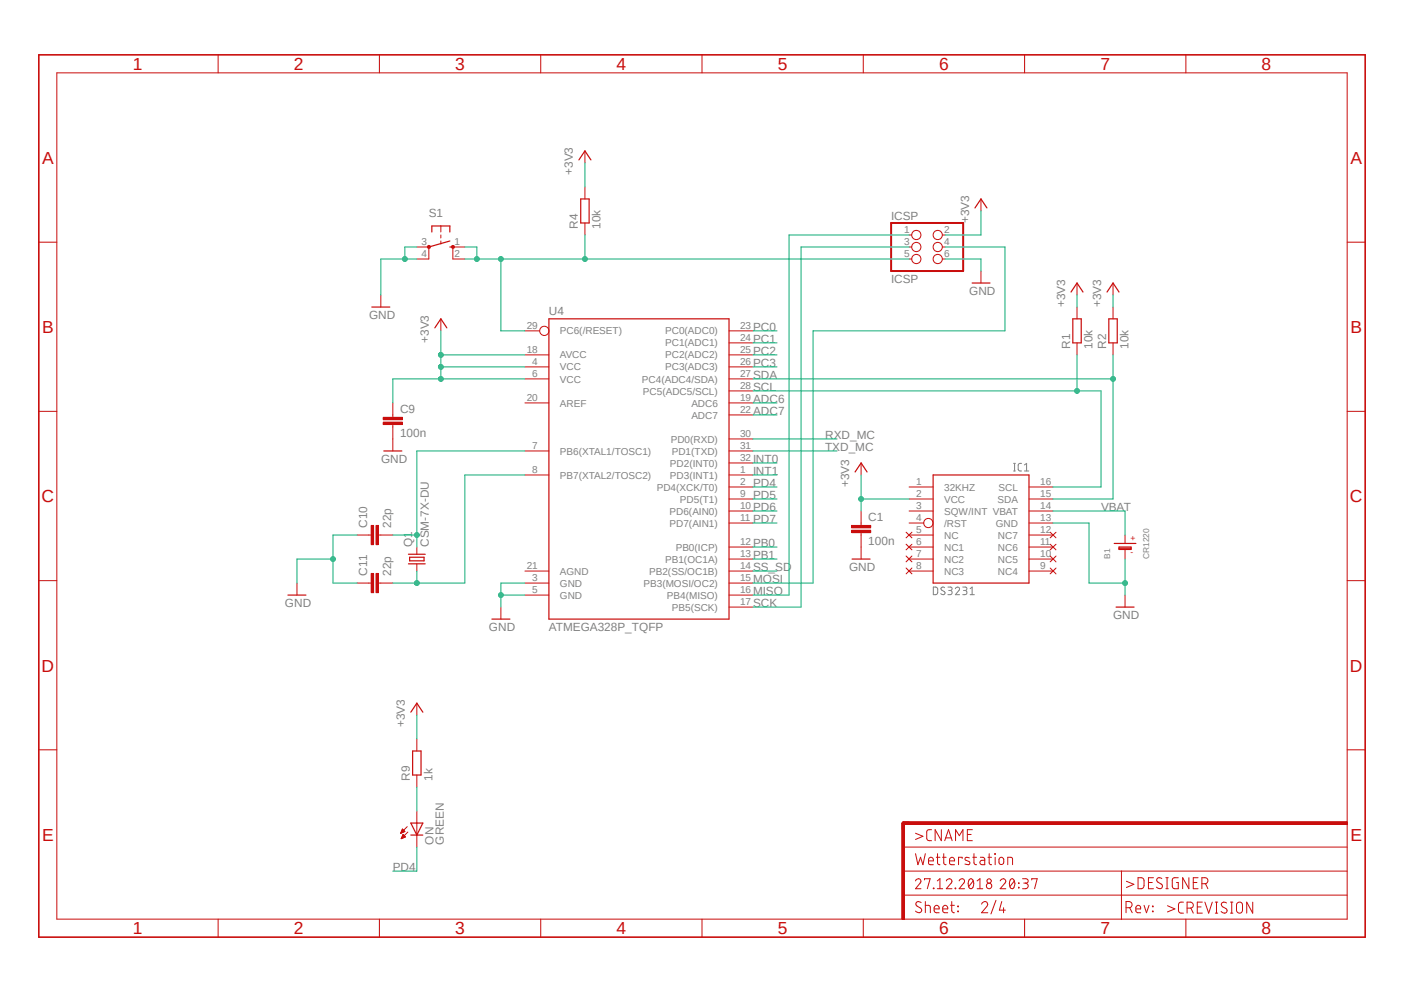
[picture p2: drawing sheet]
<svg xmlns="http://www.w3.org/2000/svg" width="297mm" height="210mm" viewBox="0 0 297 210" stroke-linecap="round" stroke-linejoin="round" font-family="sans-serif">
<path d="M7.9 11.3l281.2 187.3M289.1 11.3l-281.2 187.3" fill="none" stroke="#fff" stroke-width=".21"/>
<g fill="none" stroke="#808080" stroke-width=".21">
<path d="M214.4 99.6h.4M214.4 98h.4M214.6 98v1.6M216.1 98h-.5l-.2 .3 .1 1.1 .6 .2M216.7 99.6h.9M216.7 98.3l.5-.3v1.6M197.4 124.2h.7l.2 .2 .1 .9-.3 .4-.7 .1zM199.8 124.3l-.5-.1-.2 .3 .2 .3 .6 .4v.4a.55 .55 0 0 1-.9 0M200.5 124.2h.6a.36 .36 0 0 1 .3 .3 .36 .36 0 0 1-.3 .4h-.4M201 124.9h.2a.46 .46 0 0 1 .2 .5 .46 .46 0 0 1-.4 .4h-.5M202.1 124.5a.44 .44 0 0 1 .6-.3 .44 .44 0 0 1 .2 .7l-.8 .9h.9M203.7 124.2h.5a.36 .36 0 0 1 .4 .3 .36 .36 0 0 1-.4 .4h-.4"/>
<path d="M204.1 124.9a.45 .45 0 0 1 .5 .4 .45 .45 0 0 1-.5 .5h-.4M205.2 125.8h.9M205.2 124.5l.5-.3v1.6"/>
</g>
<path d="M205.7 59.9h3.7M116.1 67.4h38.1v63.5h-38.1zM197.4 100.5h20.3v22.8h-20.3zM235.7 114.9h4.6M236.7 115.7h2.6v.5h-2.6zM236.7 116h2.6M236.1 128.4h3.8" fill="none" stroke="#c90d0c" stroke-width=".25"/>
<g fill="none" stroke="#c90d0c" stroke-width=".21">
<path d="M192.3 49.7h.6M192.3 52.2h.6M192.3 54.8h.6M199.3 49.7h.6M199.3 52.2h.6M199.3 54.8h.6M207.5 57.3v2.6M111 77.6h5.1M111 75.1h5.1M111 70h3.1M154.2 77.6h5.1M154.2 75.1h5.1"/>
<path d="M154.2 72.5h5.1M154.2 70h5.1M111 95.4h5.1M111 80.1h5.1M111 85.2h5.1M154.2 95.4h5.1M154.2 80.1h5.1M154.2 85.2h5.1M154.2 97.9h5.1M154.2 92.8h5.1M154.2 87.8h5.1M154.2 82.7h5.1"/>
<path d="M111 100.5h5.1M154.2 103h5.1M154.2 105.5h5.1M154.2 110.6h5.1M154.2 108.1h5.1M154.2 115.7h5.1M154.2 118.2h5.1M154.2 100.5h5.1M191.7 112.6l1.2 1.1M191.7 115.1l1.2 1.2M191.7 117.6l1.2 1.2M192.3 103h5.1"/>
<path d="M192.3 105.5h5.1M192.3 110.6h3.1M192.3 108.1h5.1M192.3 113.2h5.1M192.3 115.7h5.1M192.3 118.2h5.1M192.9 112.6l-1.2 1.1M192.9 115.1l-1.2 1.2M192.9 117.6l-1.2 1.2M217.7 103h5.1M217.7 105.5h5.1M217.7 110.6h5.1"/>
<path d="M217.7 108.1h5.1M217.7 113.2h5.1M217.7 115.7h5.1M217.7 118.2h5.1M222.2 117.6l1.2 1.2M222.2 115.1l1.2 1.2M222.2 112.6l1.2 1.1M223.4 117.6l-1.2 1.2M223.4 115.1l-1.2 1.2M223.4 112.6l-1.2 1.1M238 113.2v1.6M238 116.3v1.9"/>
<path d="M111 120.8h5.1M111 123.3h5.1M111 125.9h5.1M154.2 120.8h5.1M154.2 128.4h5.1M154.2 123.3h5.1M154.2 125.9h5.1M191.7 120.1l1.2 1.3M192.3 120.8h5.1M192.9 120.1l-1.2 1.3M217.7 120.8h5.1M222.2 120.1l1.2 1.3"/>
<path d="M223.4 120.1l-1.2 1.3M238 125.9v2.5"/>
<circle cx="193.8" cy="52.2" r=".98"/>
<circle cx="193.8" cy="54.8" r=".98"/>
<circle cx="193.8" cy="49.7" r=".98"/>
<circle cx="198.4" cy="49.7" r=".98"/>
<circle cx="198.4" cy="52.2" r=".98"/>
<circle cx="198.4" cy="54.8" r=".98"/>
<circle cx="115.1" cy="70" r=".98"/>
<circle cx="196.4" cy="110.6" r=".98"/>
</g>
<path d="M188.5 47.2h15.3v10.1h-15.3z" fill="none" stroke="#c90d0c" stroke-width=".42"/>
<path d="M190.8 174.1h.5v20.3h-.5z" fill-rule="evenodd" fill="#c90d0c"/>
<path d="M190.8 174.1h.5v20.3h-.5z" fill="none" stroke="#c90d0c" stroke-width=".21"/>
<path d="M191 173.8h94v.6h-94z" fill-rule="evenodd" fill="#c90d0c"/>
<g fill="none" stroke="#c90d0c" stroke-width=".21">
<path d="M12 15.4h273v179h-273zM46.1 11.6v3.8M80.3 11.6v3.8M114.4 11.6v3.8M148.5 11.6v3.8M182.6 11.6v3.8M216.7 11.6v3.8M250.9 11.6v3.8M8.2 51.2h3.8M285 51.2h3.8M93.3 67.4v2.6M8.2 87h3.8"/>
<path d="M83.1 87.8v.5M83.1 89.8v.5M83.1 92.8v2.6M285 87h3.8M88.2 115.7v1.5M88.2 119.3v1.5M8.2 122.8h3.8M106 128.4v2.5M285 122.8h3.8M8.2 158.6h3.8M285 158.6h3.8M191 173.8h94v.6h-94z"/>
<path d="M191.1 179.2h93.9M193.7 176.2l1.5 .7-1.5 .6M197.1 175.5h-.8l-.3 .5 .2 1.6 .9 .2M199.1 175.5v2.3l-1.3-2.3v2.3M199.9 177.8l.8-2.3 .7 2.3M200.1 177.2h1.1M202.1 177.8v-2.3l.8 1.2 .8-1.2v2.3M204.6 176.5h.8M205.7 175.5h-1.1v2.3h1.1M46.1 194.4v3.8M80.3 194.4v3.8M114.4 194.4v3.8"/>
<path d="M148.5 194.4v3.8M182.6 194.4v3.8M191.1 189.3h93.9M191.1 184.2h93.9M193.7 186.3a.57 .57 0 0 1 .8-.4 .57 .57 0 0 1 .1 .9l-.9 1.2h1.1M193.7 180.6l.5 2.3 .5-1.6 .5 1.6 .5-2.3M194.9 190.9a.61 .61 0 0 0-.8-.2 .61 .61 0 0 0-.3 .8 1.75 1.75 0 0 1 1.2 1l-.1 .2a.75 .75 0 0 1-1.2 0M195.6 186.1v-.3h1.2l-.6 2.2M195.7 191.5h.7l.3 .1 .1 1.4M195.7 190.7v2.3M196.4 182.1h1a.54 .54 0 0 0-.3-.8 .54 .54 0 0 0-.7 .5v.7l.2 .3 .8 .1M197.4 187.8l.2 .2z"/>
<path d="M197.6 192.2h1.1a.55 .55 0 0 0-.4-.7 .55 .55 0 0 0-.7 .5v.6l.2 .4h.9M198.1 181.3h.7M198.3 188h1.1M198.3 186.3l.5-.5v2.2M198.3 180.6v1.9l.2 .3 .3 .1M199.4 181.3h.8M199.4 192.2h1.1a.55 .55 0 0 0-.4-.7 .55 .55 0 0 0-.7 .5l.1 .8 .3 .2h.7M199.6 180.6v1.9l.3 .3 .3 .1M200.2 186.3a.58 .58 0 0 1 .8-.4 .58 .58 0 0 1 .2 .9l-1 1.2h1.2M200.9 182.1h1a.55 .55 0 0 0-.3-.8 .55 .55 0 0 0-.7 .5v.9l.4 .2h.6M201.1 191.5h.8M201.3 190.7v1.9l.2 .4h.4"/>
<path d="M202.1 187.8l.1 .2zM202.6 191.6l.1 .2zM202.6 192.7l.1 .1zM202.9 186.3a.57 .57 0 0 1 .8-.4 .57 .57 0 0 1 .2 .9l-1 1.2h1.1M203.5 181.6v-.3h-.7v1.6M205.1 181.4a.55 .55 0 0 0-1 .3l.1 .2 .9 .4a.38 .38 0 0 1-.2 .6l-.8-.1M205.1 186a.44 .44 0 0 1 .7 .1 1.31 1.31 0 0 1-.4 1.9l-.2-.1a1.47 1.47 0 0 1-.1-1.9zM205.8 181.3h.8M205.9 186.3l-1 1.2M206 180.6v1.9a.43 .43 0 0 0 .6 .4M206.7 188h1.2M206.7 186.3l.6-.5v2.2"/>
<path d="M207.4 181.3l.7 .1 .2 .3v1.2h-.6a.47 .47 0 0 1-.4-.5 .47 .47 0 0 1 .4-.5h.6M207.6 191.2a.64 .64 0 0 1 1-.5 .64 .64 0 0 1 .1 1l-1.1 1.3h1.4M209 181.3h.8M209.3 180.6v1.9l.2 .3 .3 .1M210.4 180.6l.2 .1zM210.5 181.3v1.6M210.7 190.4l-1.1 2.9M211.5 181.4a.5 .5 0 0 1 .6-.1 .5 .5 0 0 1 .2 .5v.5a.51 .51 0 0 1-.5 .6 .51 .51 0 0 1-.5-.6zM211.6 186.3a.58 .58 0 0 1 .8-.4 .58 .58 0 0 1 .2 .9l-1 1.2h1.2M211.9 190.7l-.5 1.8h1.3M212.3 192v1M213.2 182.9v-1.6l.8 .1 .2 .1v1.4"/>
<path d="M213.8 186a.41 .41 0 0 1 .4-.2 .41 .41 0 0 1 .3 .3 1.36 1.36 0 0 1-.4 1.9l-.1-.1a1.47 1.47 0 0 1-.2-1.9zM214.6 186.3l-.9 1.2M215.5 186.7l.1 .2zM215.5 187.7l.1 .1zM216.3 185.8h.7a.47 .47 0 0 1 .5 .5 .47 .47 0 0 1-.5 .5h-.4M216.7 194.4v3.8M216.9 186.8a.59 .59 0 0 1 .6 .6 .59 .59 0 0 1-.6 .6h-.6M218.3 186.1v-.3h1.1l-.5 2.2M237.2 184.2v10.3M238.2 192h.6a.66 .66 0 0 0 .7-.7 .66 .66 0 0 0-.7-.6h-.6v2.3M238.3 186.4l1.6 .6-1.6 .7M239 192l.5 1"/>
<path d="M240.3 192.2h1a.54 .54 0 0 0-.4-.7 .54 .54 0 0 0-.6 .5v.8l.4 .2h.6M240.7 185.6h.7a.59 .59 0 0 1 .6 .7v1a.65 .65 0 0 1-.6 .7h-.7zM242 191.5l.5 1.5 .6-1.5M243 186.6h.8M243.8 192.7l.1 .1zM243.8 191.6l.1 .2zM244 185.6h-1v2.4h1M245.8 185.8l-.3-.1a.53 .53 0 0 0-.7 .1 .53 .53 0 0 0 .1 .8l.8 .4a.58 .58 0 0 1 0 .9 .58 .58 0 0 1-.8-.1l-.3-.2M246.6 185.6h.5M246.6 188h.5M246.9 185.6v2.4M247 191.6l1.5 .6-1.5 .7"/>
<path d="M249.3 185.6l-1.1 .1-.2 .2v1.5a.51 .51 0 0 0 .5 .6h.8v-1.4h-.4M250.4 190.8h-.8l-.3 .5v1.5l.3 .3h.8M250.9 194.4v3.8M251.1 192.1h.7a.64 .64 0 0 0 .7-.7 .64 .64 0 0 0-.7-.6h-.7v2.3M251.5 185.6v2.4l-1.3-2.4v2.4M251.9 192.1l.5 1M252.4 186.6h.8M253.3 191.8h.8M253.4 185.6h-1v2.4h1M254.3 186.9h.6a.64 .64 0 0 0 .6-.6 .64 .64 0 0 0-.6-.7h-.6v2.4M254.3 190.8h-1v2.3h1M254.9 190.8l.8 2.3 .8-2.3"/>
<path d="M255 186.9l.5 1.1M257.1 193.1h.5M257.1 190.8h.5M257.3 190.8v2.3M259.5 191l-.8-.2a.51 .51 0 0 0-.4 .5 .51 .51 0 0 0 .3 .5l.7 .4a.58 .58 0 0 1 .1 .8 .58 .58 0 0 1-.9 0l-.2-.2M260.3 193.1h.5M260.3 190.8h.5M260.6 190.8v2.3M261.6 191.1a.65 .65 0 0 1 .8-.3 .65 .65 0 0 1 .4 .6v1.1a.64 .64 0 0 1-.6 .6 .64 .64 0 0 1-.6-.6zM265 190.8v2.3l-1.3-2.3v2.3"/>
<circle cx="209.2" cy="187.4" r=".57"/>
<circle cx="209.2" cy="186.3" r=".47"/>
</g>
<path d="M192.3 174.1h-1.2v1.2" fill="none" stroke="#c90d0c" stroke-width=".64"/>
<path d="M8.2 11.6h280.6v186.6h-280.6z" fill="none" stroke="#c90d0c" stroke-width=".34"/>
<path d="M92 69.3l1.3-1.9 1.2 1.9M81.2 95.4h3.8M86.4 117.2h3.6M86.4 119.3h3.6M86.7 117.9h3v.7h-3zM104.1 130.9h3.8" fill="none" stroke="#c90d0c" stroke-width=".25"/>
<path d="M81.1 89.3h4v.5h-4z" fill-rule="evenodd" fill="#c90d0c"/>
<path d="M81.1 89.3h4v.5h-4z" fill="none" stroke="#c90d0c" stroke-width=".21"/>
<path d="M81.1 88.3h4v.5h-4z" fill-rule="evenodd" fill="#c90d0c"/>
<path d="M123.7 31.9v2.6M123.7 39.5v2.6M90.7 52.2v2.6M93.3 47.8v1.3M93.3 49.7v.6M93.3 51v.6M95.8 52.2v2.6M123.7 47.2v2.5M207.5 42.1v2.5M81.1 88.3h4v.5h-4zM83.1 85.2v2.6M83.1 90.3v2.5" fill="none" stroke="#c90d0c" stroke-width=".21"/>
<path d="M122.5 33.8l1.2-1.9 1.3 1.9M91.4 49.1v-1.3h3.8v1.3M95.2 52.2h.6M95.2 51l-4.5 1.2M122.9 42.1h1.7v5.1h-1.7zM206.2 44l1.3-1.9 1.3 1.9" fill="none" stroke="#c90d0c" stroke-width=".25"/>
<path d="M90.5 52h.5v.5h-.5z" fill-rule="evenodd" fill="#c90d0c"/>
<path d="M90.5 52h.5v.5h-.5z" fill="none" stroke="#c90d0c" stroke-width=".21"/>
<path d="M95.6 52h.5v.5h-.5z" fill-rule="evenodd" fill="#c90d0c"/>
<path d="M88.2 52.2h2.5M88.2 54.8h2.5M95.6 52h.5v.5h-.5zM95.8 52.2h2.5M95.8 54.8h2.5M80.6 62.4v2.5M78 113.2h.5M80.1 113.2h.5" fill="none" stroke="#c90d0c" stroke-width=".21"/>
<path d="M78.7 64.9h3.8" fill="none" stroke="#c90d0c" stroke-width=".25"/>
<path d="M79.5 111.1h.6v4.1h-.6z" fill-rule="evenodd" fill="#c90d0c"/>
<path d="M79.5 111.1h.6v4.1h-.6z" fill="none" stroke="#c90d0c" stroke-width=".21"/>
<path d="M78.5 111.1h.5v4.1h-.5z" fill-rule="evenodd" fill="#c90d0c"/>
<path d="M75.5 113.2h2.5M78.5 111.1h.5v4.1h-.5zM80.6 113.2h2.5M78 123.3h.5M80.1 123.3h.5" fill="none" stroke="#c90d0c" stroke-width=".21"/>
<path d="M79.5 121.3h.6v4h-.6z" fill-rule="evenodd" fill="#c90d0c"/>
<path d="M79.5 121.3h.6v4h-.6z" fill="none" stroke="#c90d0c" stroke-width=".21"/>
<path d="M78.5 121.3h.5v4h-.5z" fill-rule="evenodd" fill="#c90d0c"/>
<path d="M235.5 59.9v2.5M227.8 64.9v2.5M227.8 72.5v2.6M235.5 64.9v2.5M235.5 72.5v2.6M182.2 110.6v.5M182.2 112.6v.6M62.8 123.3v2.6M75.5 123.3h2.5M78.5 121.3h.5v4h-.5zM80.6 123.3h2.5" fill="none" stroke="#c90d0c" stroke-width=".21"/>
<path d="M226.9 67.4h1.8v5.1h-1.8zM234.2 61.8l1.3-1.9 1.2 1.9M234.6 67.4h1.7v5.1h-1.7zM60.9 125.9h3.8" fill="none" stroke="#c90d0c" stroke-width=".25"/>
<path d="M180.1 112.1h4.1v.5h-4.1z" fill-rule="evenodd" fill="#c90d0c"/>
<path d="M180.1 112.1h4.1v.5h-4.1z" fill="none" stroke="#c90d0c" stroke-width=".21"/>
<path d="M180.1 111.1h4.1v.5h-4.1z" fill-rule="evenodd" fill="#c90d0c"/>
<g fill="none" stroke="#c90d0c" stroke-width=".21">
<path d="M227.8 59.9v2.5M182.2 97.9v2.6M180.1 111.1h4.1v.5h-4.1zM182.2 108.1v2.5M182.2 113.2v5M88.2 148.7v2.6M88.2 156.3v2.5M84.8 176.2h.1M84.8 176.1h.3M84.9 176h.4M84.9 175.9h.6M84.9 177.3h.1"/>
<path d="M85 175.8h.6M85 177.2h.2M85 175.7h.6M85 175.6h.4M85 177.2h.4M85 175.6h.3M85 177.1h.6M85.1 175.5h.2M85.1 177h.7M85.1 176.9h.6M85.1 175.3l.5 .6-.8 .3zM85.1 175.4h.1"/>
<path d="M85.1 176.8h.5M85.2 176.7h.3M85.2 176.6h.2M85.3 176.5h.1M85.8 177l-.5-.5-.4 .9M85.8 177l-.9 .4M86.1 174.8l-1.3 1.4M86.3 176l-1.4 1.4M88.2 163.9v2.6M88.2 171.5v7.7"/>
</g>
<path d="M226.6 61.8l1.2-1.9 1.3 1.9M180.9 99.8l1.3-1.9 1.2 1.9M180.3 118.2h3.8M86.9 150.6l1.3-1.9 1.3 1.9M87.3 158.8h1.8v5.1h-1.8zM86.9 174.1h2.6l-1.3 2.5zM86.9 176.6h2.6" fill="none" stroke="#c90d0c" stroke-width=".25"/>
<path d="M222.8 108.1h15.2v5.1M222.8 110.6h7.6v12.7h7.6M238 118.2v7.7" fill="none" stroke="#0dab76" stroke-width=".21"/>
<circle cx="238" cy="123.3" r=".51" fill="#0dab76"/>
<g fill="none" stroke="#0dab76" stroke-width=".21">
<path d="M199.9 54.8h7.6v2.5M106 125.9h5M111 123.3h-5v5.1"/>
<circle cx="238" cy="123.3" r=".51"/>
</g>
<circle cx="106" cy="125.9" r=".51" fill="#0dab76"/>
<g fill="none" stroke="#0dab76" stroke-width=".21">
<path d="M88.2 54.8h-7.6v7.6M88.2 52.2h-2.6v2.6"/>
<circle cx="106" cy="125.9" r=".51"/>
</g>
<circle cx="85.6" cy="54.8" r=".51" fill="#0dab76"/>
<g fill="none" stroke="#0dab76" stroke-width=".21">
<path d="M70.4 118.2h-7.6v5.1M75.5 113.2h-5.1v10.1h5.1"/>
<circle cx="85.6" cy="54.8" r=".51"/>
</g>
<circle cx="70.4" cy="118.2" r=".51" fill="#0dab76"/>
<g fill="none" stroke="#0dab76" stroke-width=".21">
<path d="M235.5 75.1v30.4h-12.7M159.3 80.1h76.2"/>
<circle cx="70.4" cy="118.2" r=".51"/>
</g>
<circle cx="235.5" cy="80.1" r=".51" fill="#0dab76"/>
<g fill="none" stroke="#0dab76" stroke-width=".21">
<path d="M227.8 75.1v7.6M159.3 82.7h73.6v20.3h-10.1"/>
<circle cx="235.5" cy="80.1" r=".51"/>
</g>
<circle cx="227.8" cy="82.7" r=".51" fill="#0dab76"/>
<g fill="none" stroke="#0dab76" stroke-width=".21">
<path d="M93.3 75.1h17.7M93.3 70v7.6h17.7"/>
<circle cx="227.8" cy="82.7" r=".51"/>
</g>
<circle cx="93.3" cy="75.1" r=".51" fill="#0dab76"/>
<g fill="none" stroke="#0dab76" stroke-width=".21">
<path d="M93.3 77.6v2.5h17.7"/>
<circle cx="93.3" cy="75.1" r=".51"/>
</g>
<circle cx="93.3" cy="77.6" r=".51" fill="#0dab76"/>
<g fill="none" stroke="#0dab76" stroke-width=".21">
<path d="M93.3 80.1h-10.2v5.1"/>
<circle cx="93.3" cy="77.6" r=".51"/>
</g>
<circle cx="93.3" cy="80.1" r=".51" fill="#0dab76"/>
<g fill="none" stroke="#0dab76" stroke-width=".21">
<path d="M123.7 34.5v5M207.5 44.6v5.1h-7.6M182.2 105.5h10.1M182.2 100.5v7.6"/>
<circle cx="93.3" cy="80.1" r=".51"/>
</g>
<circle cx="182.2" cy="105.5" r=".51" fill="#0dab76"/>
<g fill="none" stroke="#0dab76" stroke-width=".21">
<path d="M123.7 49.7v5.1M192.3 54.8h-86.3v15.2M227.8 62.4v2.5M235.5 62.4v2.5M88.2 151.3v5"/>
<circle cx="182.2" cy="105.5" r=".51"/>
</g>
<circle cx="123.7" cy="54.8" r=".51" fill="#0dab76"/>
<g fill="none" stroke="#0dab76" stroke-width=".21">
<path d="M100.9 54.8h5.1M106 70h5"/>
<circle cx="123.7" cy="54.8" r=".51"/>
</g>
<circle cx="106" cy="54.8" r=".51" fill="#0dab76"/>
<g fill="none" stroke="#0dab76" stroke-width=".21">
<path d="M98.3 52.2h2.6v2.6h-2.6"/>
<circle cx="106" cy="54.8" r=".51"/>
</g>
<circle cx="100.9" cy="54.8" r=".51" fill="#0dab76"/>
<g fill="none" stroke="#0dab76" stroke-width=".21">
<path d="M192.3 49.7h-25.4v76.2h-7.6M192.3 52.2h-22.8v76.2h-10.2M199.9 52.2h12.7v17.8h-40.6v53.3h-12.7M111 95.4h-22.8v20.3M83.1 113.2h5.1"/>
<circle cx="100.9" cy="54.8" r=".51"/>
</g>
<circle cx="88.2" cy="113.2" r=".51" fill="#0dab76"/>
<g fill="none" stroke="#0dab76" stroke-width=".21">
<path d="M98.3 100.5v22.8h-15.2M88.2 120.8v2.5"/>
<circle cx="88.2" cy="113.2" r=".51"/>
</g>
<circle cx="88.2" cy="123.3" r=".51" fill="#0dab76"/>
<g fill="none" stroke="#0dab76" stroke-width=".21">
<path d="M159.3 70h5.1M159.3 72.5h5.1M159.3 75.1h5.1M159.3 77.6h5.1M159.3 92.8h17.8M159.3 95.4h17.8M159.3 97.9h5.1M159.3 85.2h5.1M159.3 87.8h5.1M98.3 100.5h12.7M159.3 100.5h5.1M159.3 103h5.1"/>
<path d="M159.3 105.5h5.1M159.3 108.1h5.1M159.3 110.6h5.1M159.3 115.7h5.1M159.3 118.2h5.1M159.3 120.8h5.1M88.2 179.2v5h-5.1M88.2 166.5v5"/>
<circle cx="88.2" cy="123.3" r=".51"/>
</g>
<g font-size="3.7" fill="#c90d0c">
<text x="28.1" y="14.8">1</text>
<text x="62.2" y="14.8">2</text>
<text x="96.3" y="14.8">3</text>
<text x="130.4" y="14.8">4</text>
<text x="164.5" y="14.8">5</text>
<text x="198.7" y="14.8">6</text>
<text x="232.8" y="14.8">7</text>
<text x="266.9" y="14.8">8</text>
<text x="8.9" y="34.6">A</text>
<text x="285.7" y="34.6">A</text>
<text x="8.9" y="70.4">B</text>
<text x="285.7" y="70.4">B</text>
<text x="8.8" y="106.2">C</text>
<text x="285.6" y="106.2">C</text>
<text x="8.8" y="142">D</text>
<text x="285.6" y="142">D</text>
<text x="8.9" y="177.8">E</text>
<text x="285.7" y="177.8">E</text>
<text x="28.1" y="197.6">1</text>
<text x="62.2" y="197.6">2</text>
<text x="96.3" y="197.6">3</text>
<text x="130.4" y="197.6">4</text>
<text x="164.5" y="197.6">5</text>
<text x="198.7" y="197.6">6</text>
<text x="232.8" y="197.6">7</text>
<text x="266.9" y="197.6">8</text>
</g>
<g font-size="2.5" fill="#808080">
<text x="121.2" y="37" transform="rotate(-90 121.2 37)">+3V3</text>
<text x="90.7" y="45.9">S1</text>
<text x="188.5" y="46.5">ICSP</text>
<text x="205" y="47.2" transform="rotate(-90 205 47.2)">+3V3</text>
<text x="122.3" y="48.4" transform="rotate(-90 122.3 48.4)">R4</text>
<text x="127" y="48.4" transform="rotate(-90 127 48.4)">10k</text>
<text x="188.5" y="59.9">ICSP</text>
<text x="205" y="62.4">GND</text>
<text x="225.3" y="64.9" transform="rotate(-90 225.3 64.9)">+3V3</text>
<text x="232.9" y="64.9" transform="rotate(-90 232.9 64.9)">+3V3</text>
<text x="78.1" y="67.5">GND</text>
<text x="116.1" y="66.7">U4</text>
<text x="159.3" y="70">PC0</text>
<text x="90.7" y="72.5" transform="rotate(-90 90.7 72.5)">+3V3</text>
<text x="159.3" y="72.5">PC1</text>
<text x="159.3" y="75.1">PC2</text>
<text x="159.3" y="77.6">PC3</text>
<text x="226.4" y="73.8" transform="rotate(-90 226.4 73.8)">R1</text>
<text x="231.1" y="73.8" transform="rotate(-90 231.1 73.8)">10k</text>
<text x="234" y="73.8" transform="rotate(-90 234 73.8)">R2</text>
<text x="238.8" y="73.8" transform="rotate(-90 238.8 73.8)">10k</text>
<text x="159.3" y="80.1">SDA</text>
<text x="159.3" y="82.7">SCL</text>
<text x="84.6" y="87.4">C9</text>
<text x="159.3" y="85.2">ADC6</text>
<text x="159.3" y="87.8">ADC7</text>
<text x="84.6" y="92.5">100n</text>
<text x="174.5" y="92.8">RXD_MC</text>
<text x="174.5" y="95.4">TXD_MC</text>
<text x="80.6" y="97.9">GND</text>
<text x="159.3" y="97.9">INT0</text>
<text x="159.3" y="100.5">INT1</text>
<text x="159.3" y="103">PD4</text>
<text x="159.3" y="105.5">PD5</text>
<text x="179.6" y="103" transform="rotate(-90 179.6 103)">+3V3</text>
<text x="77.7" y="111.6" transform="rotate(-90 77.7 111.6)">C10</text>
<text x="82.7" y="111.6" transform="rotate(-90 82.7 111.6)">22p</text>
<text x="159.3" y="108.1">PD6</text>
<text x="159.3" y="110.6">PD7</text>
<text x="183.7" y="110.2">C1</text>
<text x="232.9" y="108.1">VBAT</text>
<text x="87.2" y="115.7" transform="rotate(-90 87.2 115.7)">Q1</text>
<text x="90.7" y="115.7" transform="rotate(-90 90.7 115.7)">CSM-7X-DU</text>
<text x="159.3" y="115.7">PB0</text>
<text x="159.3" y="118.2">PB1</text>
<text x="183.7" y="115.3">100n</text>
<text x="77.7" y="121.8" transform="rotate(-90 77.7 121.8)">C11</text>
<text x="82.7" y="121.8" transform="rotate(-90 82.7 121.8)">22p</text>
<text x="159.3" y="125.9">MISO</text>
<text x="159.3" y="123.3">MOSI</text>
<text x="159.3" y="120.8">SS_SD</text>
<text x="179.6" y="120.8">GND</text>
<text x="60.3" y="128.4">GND</text>
<text x="159.3" y="128.4">SCK</text>
<text x="235.5" y="130.9">GND</text>
<text x="103.4" y="133.5">GND</text>
<text x="116.1" y="133.5">ATMEGA328P_TQFP</text>
<text x="85.6" y="153.8" transform="rotate(-90 85.6 153.8)">+3V3</text>
<text x="86.7" y="165.2" transform="rotate(-90 86.7 165.2)">R9</text>
<text x="91.5" y="165.2" transform="rotate(-90 91.5 165.2)">1k</text>
<text x="91.7" y="178.6" transform="rotate(-90 91.7 178.6)">ON</text>
<text x="93.9" y="178.6" transform="rotate(-90 93.9 178.6)">GREEN</text>
<text x="83.1" y="184.2">PD4</text>
</g>
<g font-size="2.1" fill="#808080">
<text x="89.2" y="51.9">3</text>
<text x="96.2" y="51.9">1</text>
<text x="191.3" y="49.3">1</text>
<text x="191.3" y="51.9">3</text>
<text x="199.7" y="49.3">2</text>
<text x="199.7" y="51.9">4</text>
<text x="89.2" y="54.4">4</text>
<text x="96.2" y="54.4">2</text>
<text x="191.3" y="54.4">5</text>
<text x="199.7" y="54.4">6</text>
<text x="111.4" y="69.6">29</text>
<text x="118.4" y="70.7">PC6(/RESET)</text>
<text x="140.7" y="70.7">PC0(ADC0)</text>
<text x="156.5" y="69.6">23</text>
<text x="111.4" y="74.7">18</text>
<text x="112.6" y="77.3">4</text>
<text x="118.4" y="75.8">AVCC</text>
<text x="140.7" y="75.8">PC2(ADC2)</text>
<text x="140.7" y="73.3">PC1(ADC1)</text>
<text x="156.5" y="77.3">26</text>
<text x="156.5" y="74.7">25</text>
<text x="156.5" y="72.2">24</text>
<text x="112.6" y="79.8">6</text>
<text x="118.4" y="78.4">VCC</text>
<text x="118.4" y="80.9">VCC</text>
<text x="135.8" y="80.9">PC4(ADC4/SDA)</text>
<text x="136" y="83.4">PC5(ADC5/SCL)</text>
<text x="140.7" y="78.4">PC3(ADC3)</text>
<text x="156.5" y="82.3">28</text>
<text x="156.5" y="79.8">27</text>
<text x="111.4" y="84.9">20</text>
<text x="118.4" y="86">AREF</text>
<text x="146.3" y="88.5">ADC7</text>
<text x="146.3" y="86">ADC6</text>
<text x="156.5" y="87.4">22</text>
<text x="156.5" y="84.9">19</text>
<text x="112.6" y="95">7</text>
<text x="141.9" y="93.6">PD0(RXD)</text>
<text x="156.5" y="95">31</text>
<text x="156.5" y="92.5">30</text>
<text x="112.6" y="100.1">8</text>
<text x="118.4" y="101.2">PB7(XTAL2/TOSC2)</text>
<text x="118.4" y="96.1">PB6(XTAL1/TOSC1)</text>
<text x="141.7" y="101.2">PD3(INT1)</text>
<text x="141.7" y="98.7">PD2(INT0)</text>
<text x="142.1" y="96.1">PD1(TXD)</text>
<text x="156.5" y="100.1">1</text>
<text x="156.5" y="97.6">32</text>
<text x="138.9" y="103.8">PD4(XCK/T0)</text>
<text x="143.8" y="106.3">PD5(T1)</text>
<text x="156.5" y="107.7">10</text>
<text x="156.5" y="105.2">9</text>
<text x="156.5" y="102.7">2</text>
<text x="193.8" y="102.7">1</text>
<text x="193.8" y="107.7">3</text>
<text x="193.8" y="105.2">2</text>
<text x="199.7" y="103.8">32KHZ</text>
<text x="199.7" y="106.3">VCC</text>
<text x="211" y="106.3">SDA</text>
<text x="211.2" y="103.8">SCL</text>
<text x="220" y="102.7">16</text>
<text x="220" y="105.2">15</text>
<text x="220" y="107.7">14</text>
<text x="141.6" y="111.4">PD7(AIN1)</text>
<text x="141.6" y="108.8">PD6(AIN0)</text>
<text x="156.5" y="110.3">11</text>
<text x="193.8" y="110.3">4</text>
<text x="193.8" y="112.8">5</text>
<text x="199.7" y="111.4">/RST</text>
<text x="199.7" y="108.8">SQW/INT VBAT</text>
<text x="199.7" y="113.9">NC</text>
<text x="210.7" y="111.4">GND</text>
<text x="211.1" y="113.9">NC7</text>
<text x="220" y="110.3">13</text>
<text x="220" y="112.8">12</text>
<text x="140.7" y="119">PB1(OC1A)</text>
<text x="143" y="116.5">PB0(ICP)</text>
<text x="156.5" y="117.9">13</text>
<text x="156.5" y="115.4">12</text>
<text x="193.8" y="115.4">6</text>
<text x="193.8" y="117.9">7</text>
<text x="199.7" y="116.5">NC1</text>
<text x="199.7" y="119">NC2</text>
<text x="211.1" y="119">NC5</text>
<text x="211.1" y="116.5">NC6</text>
<text x="220" y="117.9">10</text>
<text x="220" y="115.4">11</text>
<text x="111.4" y="120.4">21</text>
<text x="112.6" y="122.9">3</text>
<text x="112.6" y="125.5">5</text>
<text x="118.4" y="124.1">GND</text>
<text x="118.4" y="121.5">AGND</text>
<text x="136.1" y="124.1">PB3(MOSI/OC2)</text>
<text x="137.3" y="121.5">PB2(SS/OC1B)</text>
<text x="156.5" y="125.5">16</text>
<text x="156.5" y="122.9">15</text>
<text x="156.5" y="120.4">14</text>
<text x="193.8" y="120.4">8</text>
<text x="199.7" y="121.5">NC3</text>
<text x="211.1" y="121.5">NC4</text>
<text x="220" y="120.4">9</text>
<text x="118.4" y="126.6">GND</text>
<text x="141.1" y="126.6">PB4(MISO)</text>
<text x="142.2" y="129.2">PB5(SCK)</text>
<text x="156.5" y="128">17</text>
</g>
<g font-size="1.8" fill="#808080">
<text x="234.8" y="118.2" transform="rotate(-90 234.8 118.2)">B1</text>
<text x="243.1" y="118.2" transform="rotate(-90 243.1 118.2)">CR1220</text>
</g>
<g font-size="1.8" fill="#c90d0c">
<text x="239.1" y="114.4">+</text>
<text x="239.1" y="117.5">-</text>
</g>
</svg>
